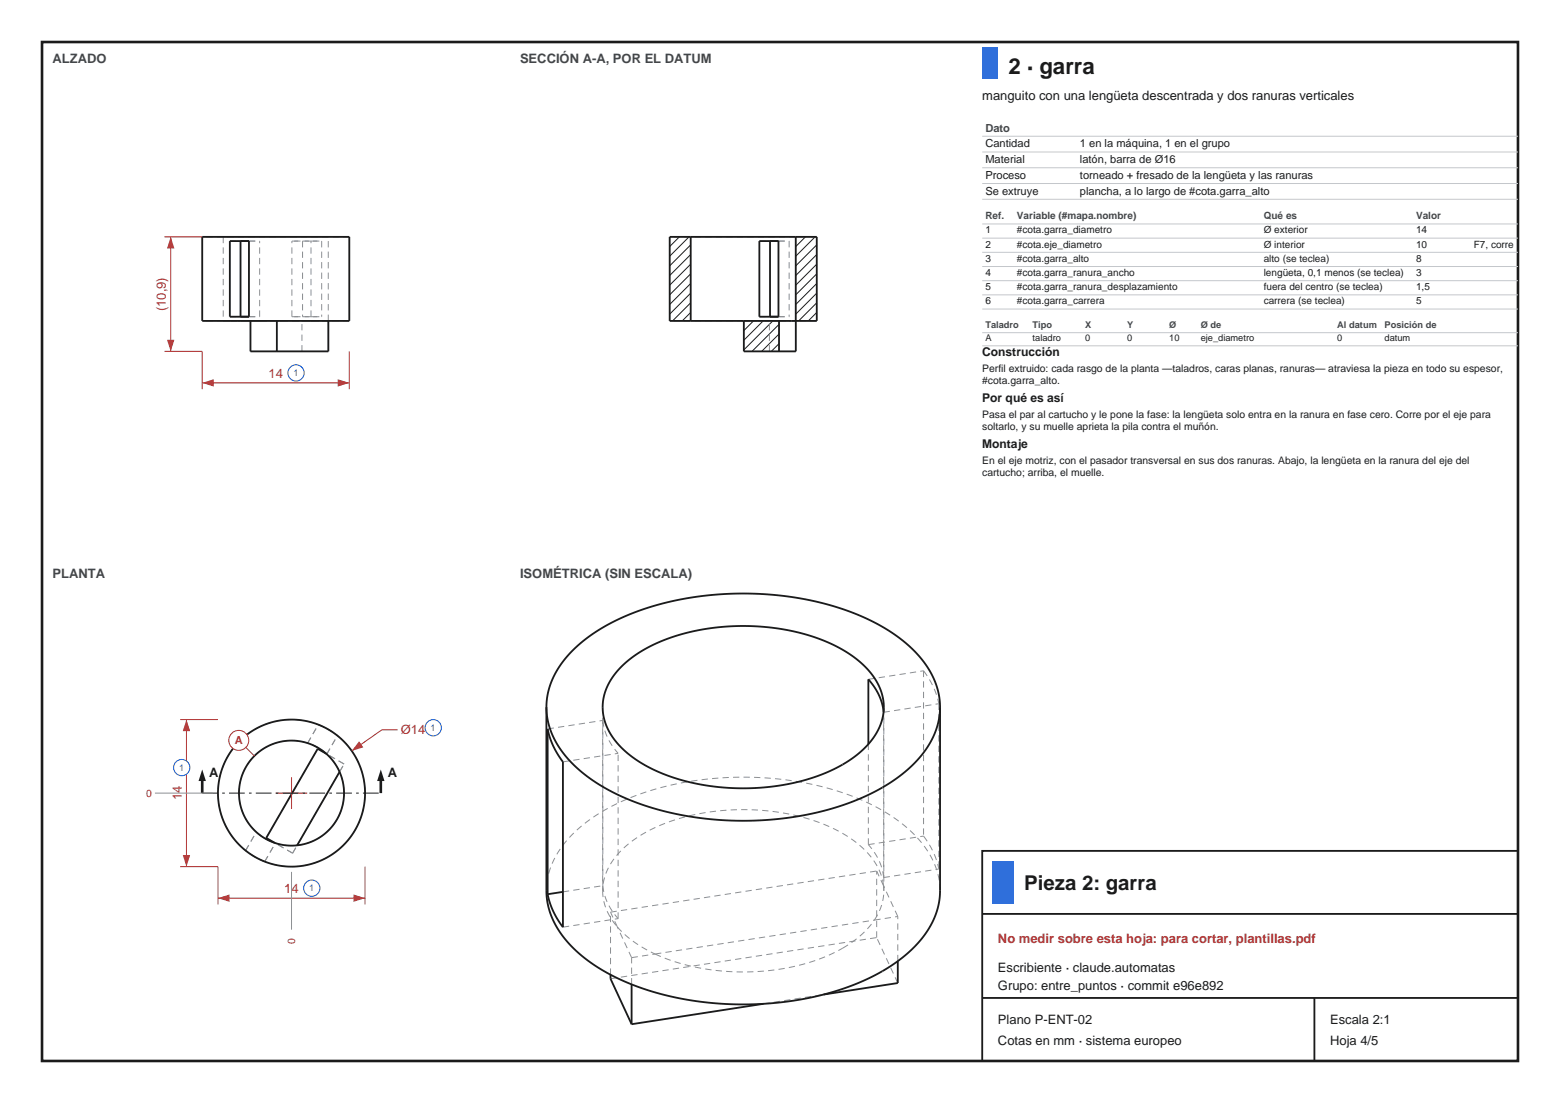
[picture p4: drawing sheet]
<svg xmlns="http://www.w3.org/2000/svg" width="297mm" height="210mm" viewBox="0 0 297 210" stroke-linecap="round" stroke-linejoin="round" font-family="sans-serif">
<path d="M8 8h281v194h-281z" fill="none" stroke="#1b1b1b" stroke-width=".5"/>
<g fill="none" stroke="#8a8f96" stroke-width=".19" stroke-dasharray="1.2 .8" stroke-linecap="butt">
<path d="M42.5 45.1h20M42.5 45.1v16M43.8 45.9h2M47.4 45.9h2M55.6 45.9h2M57.6 45.9v14.4M57.6 45.9h3.6M59.2 45.9h-3.6M59.2 45.9h2M61.2 45.9v14.4M62.5 45.1h-20M66.5 45.1h-28"/>
<path d="M42.5 61.1h6.8M43.8 60.3h2M47.4 60.3h2M47.7 61.1h9.8M47.7 66.9h9.8M49.3 61.1h4.3M49.3 61.1h-1.6M49.4 60.3v-14.4M52.7 61.1h-3.4M52.7 61.1h.9M53.6 61.1h8M53.6 61.1h8.9"/>
<path d="M55.6 60.3h2M55.6 60.3v-14.4M57.5 66.9v-5.8M57.6 60.3h3.6M59.1 61.1h-16.6M59.1 61.1h-1.6M59.2 60.3h-3.6M59.2 60.3h2M59.2 60.3v-14.4M61.6 61.1h.9M61.6 61.1h-2.5M62.5 61.1h-.9"/>
<path d="M62.5 61.1v-16M62.5 61.1h-3.4M62.5 66.9h-5M66.5 61.1h-28"/>
</g>
<path d="M38.5 45.1h28v16h-28zM47.4 45.9h-3.6v14.4h3.6M47.4 45.9h-1.6v14.4h1.6M47.4 45.9v14.4M47.7 61.1v5.8h14.8v-5.8M52.7 61.1v5.8" fill="none" stroke="#1b1b1b" stroke-width=".35"/>
<path d="M38.5 66.9v7.2M38.5 72.9h28M66.5 66.9v7.2" fill="none" stroke="#b03030" stroke-width=".19"/>
<g fill="#b03030">
<path d="M38.5 72.9l2.2-.7v1.4z"/>
<path d="M64.3 72.2l2.2 .7-2.2 .7z"/>
</g>
<circle cx="56.4" cy="71" r="1.55" fill="#fff" stroke="#1b5fb0" stroke-width=".19"/>
<path d="M31.3 45.1h7.2M32.5 45.1v21.8M31.3 66.9h7.2" fill="none" stroke="#b03030" stroke-width=".19"/>
<g fill="#b03030">
<path d="M31.8 64.7h1.4l-.7 2.2z"/>
<path d="M32.5 45.1l.7 2.2h-1.4z"/>
</g>
<g fill="none" stroke="#1b1b1b" stroke-width=".19">
<path d="M129.3 45.1l-1.8 1.8M131.2 45.1l-3.7 3.7M131.5 46.6l-4 4M131.5 48.5l-4 4M131.5 50.3l-4 4M131.5 52.1l-4 4M131.5 54l-4 4M131.5 55.8l-4 4M131.5 57.6l-3.5 3.5M131.5 59.5l-1.6 1.6M153.3 45.1l-1.8 1.8M155.2 45.1l-3.7 3.7"/>
<path d="M155.5 46.6l-4 4M155.5 48.5l-4 4M155.5 50.3l-4 4M155.5 52.1l-4 4M155.5 54l-4 4M155.5 55.8l-4 4M155.5 57.6l-3.5 3.5M155.5 59.5l-1.6 1.6M143.5 61.1l-1.9 1.8M145.3 61.1l-3.7 3.7M147.1 61.1l-5.5 5.5M148.3 61.8l-5.1 5.1"/>
<path d="M148.3 63.6l-3.3 3.3M148.3 65.4l-1.5 1.5"/>
</g>
<g fill="none" stroke="#8a8f96" stroke-width=".19" stroke-dasharray="1.2 .8" stroke-linecap="butt">
<path d="M144.6 45.9h2M148.2 45.9h2M150.2 45.9v14.4M155.5 45.1h-28M141.6 61.1h4.9M141.6 66.9h4.9M144.6 60.3h2M146.5 66.9v-5.8M148.1 61.1h-6.5M148.1 61.1h-1.6M148.2 60.3h2M150.6 61.1h.9"/>
<path d="M150.6 61.1h-2.5M151.5 61.1h-3.4M151.5 66.9h-5M155.5 61.1h-28M60.6 138l1.9 .9 1.7 1.2M48.8 158.4l1.7 1.3 1.9 .8M50.7 159.5l9.8-16.9M58.6 141.5l2-3.5M62.1 143.5l-1.7-1.2-2-.9-2.2-.4-2.3 .1-2 .6-2 1-1.7 1.4-1.3 1.8-.9 2.1-.5 2.2 .1 2.2 .6 2.2 1 2 1.4 1.7 1.8 1.3 1.9 .9M62.2 143.6l-1.7-1.3-1.9-.8M62.2 143.6l2-3.5M64.6 147l.9-1.5"/>
<path d="M64.6 147l-1-1.9-1.5-1.6M65.5 151l-.2-2.1-.7-1.9M65.5 145.5l-3.4-2M65.5 145.5l-5-2.9M69.5 151l-.3-2.8-.8-2.6-1.2-2.3-1.8-2.2-2.2-1.8-2.3-1.2-2.6-.8-2.8-.3-2.8 .3-2.6 .8-2.3 1.2-2.2 1.8-1.8 2.2-1.2 2.3-.8 2.6-.3 2.8 .3 2.8 .8 2.6 1.2 2.3 1.8 2.2 2.2 1.8 2.3 1.2 2.6 .8 2.8 .3 2.8-.3 2.6-.8 2.3-1.2 2.2-1.8 1.8-2.2 1.2-2.3 .8-2.6 .3-2.8M46.8 161.9l2-3.5M50.4 164l-1.9-.9-1.7-1.2M50.4 164l2-3.5M52.3 160.5l2.1 .4h2.2M55.7 162.4l-3.4-1.9M55.7 162.4l.9-1.5M55.7 162.4l9.8-16.9"/>
<path d="M55.7 162.4l-5-2.9M56.6 160.9l1.8-.3 1.7-.7 1.5-1 1.3-1.2 1.1-1.5 .8-1.6 .5-1.8 .2-1.8"/>
</g>
<g fill="none" stroke="#1b1b1b" stroke-width=".35">
<path d="M131.5 45.1h20M131.5 45.1h-4v16h4M131.5 45.1v16M148.2 45.9h-1.6v14.4h1.6M148.2 45.9h-3.6v14.4h3.6M148.2 45.9v14.4M151.5 45.1h4v16h-13.9M151.5 45.1v21.8h-9.9v-5.8M131.5 61.1h10.1M148.3 61.1v5.8M62.1 143.5l-1.6-.9-9.8 16.9 1.6 1M64.6 147l-8 13.9"/>
<circle cx="55.5" cy="151" r="10"/>
<circle cx="55.5" cy="151" r="14"/>
</g>
<path d="M41.5 165v7.2M41.5 171h28M69.5 165v7.2" fill="none" stroke="#b03030" stroke-width=".19"/>
<g fill="#b03030">
<path d="M41.5 171l2.2-.7v1.4z"/>
<path d="M67.3 170.3l2.2 .7-2.2 .7z"/>
</g>
<circle cx="59.4" cy="169.1" r="1.55" fill="#fff" stroke="#1b5fb0" stroke-width=".19"/>
<path d="M34.3 137h7.2M35.5 137v28M34.3 165h7.2" fill="none" stroke="#b03030" stroke-width=".19"/>
<g fill="#b03030">
<path d="M34.8 162.8h1.4l-.7 2.2z"/>
<path d="M35.5 137l.7 2.2h-1.4z"/>
</g>
<circle cx="34.6" cy="146.1" r="1.55" fill="#fff" stroke="#1b5fb0" stroke-width=".19"/>
<path d="M52.5 151h6M55.5 148v6" fill="none" stroke="#b03030" stroke-width=".2"/>
<path d="M38.5 151h34" fill="none" stroke="#1b1b1b" stroke-width=".19" stroke-dasharray="3 .8 .5 .8" stroke-linecap="butt"/>
<path d="M38.5 148.5v2.5" fill="none" stroke="#1b1b1b" stroke-width=".5"/>
<path d="M38.5 146.5l.7 2.2h-1.4z" fill="#1b1b1b"/>
<path d="M72.5 148.5v2.5" fill="none" stroke="#1b1b1b" stroke-width=".5"/>
<path d="M72.5 146.5l.7 2.2h-1.4z" fill="#1b1b1b"/>
<path d="M75.7 139h-3l-5.7 4" fill="none" stroke="#b03030" stroke-width=".19"/>
<path d="M68.4 141.1l.8 1.2-2.2 .7z" fill="#b03030"/>
<circle cx="82.5" cy="138.6" r="1.55" fill="#fff" stroke="#1b5fb0" stroke-width=".19"/>
<path d="M46.8 142.3l1.6 1.6" fill="none" stroke="#b03030" stroke-width=".19"/>
<circle cx="45.5" cy="141" r="1.9" fill="#fff" stroke="#b03030" stroke-width=".19"/>
<path d="M29.5 151h11M55.5 166v11" fill="none" stroke="#8a8f96" stroke-width=".19"/>
<g fill="none" stroke="#8a8f96" stroke-width=".19" stroke-dasharray="1.2 .8" stroke-linecap="butt">
<path d="M104.3 138.8l10.5-1.6M114.7 134.6v35M114.8 137.2a11 11 0 0 0 2.9 6.2M165.3 129.3l10.5-1.6M168.2 135.6v-.1M168.2 135.6l10.5-1.6M168.3 134.6v35M175.8 127.7v31.5M175.8 127.7a15.2 15.2 0 0 1 2.9 6.3M178.7 134v31.5M107.2 145.1l10.5-1.7M175.8 159.2a15.2 15.2 0 0 1 2.9 6.3"/>
<path d="M107.2 176.5l10.5-1.6M107.2 169.8l7.6-1.2M114.7 169.6a10.6 10.6 0 0 0 2.8 6.9M114.8 168.6v-31.4M114.8 168.6a11 11 0 0 0 2.9 6.3M116.2 173.7l50.7-7.9M117.5 176.5l-1.3-2.8M117.5 176.5a21.2 21.2 0 0 0 7.2 5.1M117.7 174.9v-31.5M165.3 160.8l10.5-1.6M165.3 160.8v-19.1M166.5 175.2l4.4-.7"/>
<path d="M166.5 175.2l.8-1.4 .5-1.5 .3-1.1 .2-1.6M166.9 178.5v-12.7M168.2 168.7a13.3 13.3 0 0 0-6.5-9.3 38.4 38.4 0 0 0-21.6-5.2l-3 .2-3 .3-2.9 .6-2.6 .8a23.3 23.3 0 0 0-11.8 7.6 10.2 10.2 0 0 0-2.1 5.9M168.2 168.7l-1.3-2.9M168.2 167.1a11 11 0 0 0-2.9-6.3M168.2 167.1l10.5-1.6M168.2 167.1v-31.5M168.3 169.6l-.1-.9M170.9 174.5l-2.7-5.8M179 169.6a16.5 16.5 0 0 0-6.8-12.4l-2.4-1.8-2.9-1.7-3.1-1.5-3.5-1.3-3.6-1.1-3.6-.8-3.7-.6-4.2-.3-4.1-.1-4.1 .1-4.1 .4-3.7 .7-3.6 .8-3.6 1.1-3.5 1.4-3 1.5a22.9 22.9 0 0 0-10.6 10.8l-.7 2.6-.2 2.2M116.2 185.6v-11.9M116.2 186.3l50.7-7.8"/>
<path d="M120.2 182.3l-2.7-5.8M120.2 182.3l4.5-.7M120.2 187.4v-5.1M124.7 181.6l41.8-6.4M124.7 181.6l3.2 1.3 3.6 1 3.7 .7 3.7 .4h4.2l3.7-.3 3.8-.6 3.6-.9a30.7 30.7 0 0 0 6.2-2.7M145.3 191.1l11.5-1.8M160.4 180.5a18.2 18.2 0 0 0 6.1-5.3M170.9 183v-8.5M170.9 187.2l-4-8.7"/>
</g>
<path d="M104 134.6v35a16.5 16.5 0 0 0 6.8 12.4l2.5 1.8 2.9 1.7 3 1.5 3.2 1.2 3.6 1.1 3.6 .8 4.1 .7 3.8 .3 4.1 .1 3.8-.1 4.1-.4 3.7-.5 3.7-.9 3.6-1 3.5-1.4 3-1.5a23.7 23.7 0 0 0 10.9-10.6l.8-2.6 .3-2.2v-35.4M104 134.6a16.5 16.5 0 0 0 6.8 12.5 44.7 44.7 0 0 0 21.4 8.5l4.5 .5 4.9 .2 4.5-.2 4.5-.5 4.4-.8 4.4-1.2 3.9-1.4 3.7-1.7a23.6 23.6 0 0 0 10.9-10.7l.8-2.5 .3-2.7M104 134.6a16.5 16.5 0 0 1 6.8-12.4l2.4-1.8 2.9-1.7 3.1-1.4 3.5-1.4 3.6-1 3.6-.8 3.7-.6 4.2-.4 4.1-.1 4.1 .2 3.7 .3 4.1 .7 3.6 .9 3.6 1.1 3.5 1.4 3 1.5a22.9 22.9 0 0 1 10.6 10.8l.7 2.5 .2 2.2M104.3 138.8v31.5l2.9-.5M104.3 138.8a15.2 15.2 0 0 0 2.9 6.3v31.4a15.2 15.2 0 0 1-2.9-6.2M118.2 127a29.3 29.3 0 0 1 15.5-7.1l5.2-.6h5.2l5.2 .6 5.1 1.2a23.2 23.2 0 0 1 11.8 7.6 9.8 9.8 0 0 1-1 13.1 27.4 27.4 0 0 1-14.3 7.3l-5.5 .8-5.7 .2-5.6-.6-2.9-.6-2.6-.7a23.3 23.3 0 0 1-11.8-7.6 9.8 9.8 0 0 1 .9-13.1zM168.2 135.5a11 11 0 0 0-2.9-6.2v12.4M116.2 185.6v.7l4 8.7M120.2 187.4v7.6M145.3 191.1l-25.1 3.9M170.9 183v4.2l-14.1 2.1" fill="none" stroke="#1b1b1b" stroke-width=".35"/>
<path d="M187 9h3v6h-3z" fill-rule="evenodd" fill="#2f6fdb"/>
<g fill="none" stroke="#c4c7cc" stroke-width=".19">
<path d="M187 25.9h102M187 28.9h102M187 31.9h102M187 34.9h102M187 37.9h102M187 42.6h102M187 45.3h102M187 48h102M187 50.7h102M187 53.4h102M187 56.1h102M187 58.8h102"/>
<path d="M187 63.3h102M187 65.8h102"/>
</g>
<path d="M187 162h102v40h-102zM187 174h102M187 190h102M250.2 190v12" fill="none" stroke="#1b1b1b" stroke-width=".35"/>
<path d="M189 164h4v8h-4z" fill-rule="evenodd" fill="#2f6fdb"/>
<text font-size="4.2" fill="#1b1b1b" x="192" y="14">2 · garra</text>
<text font-size="3.9" fill="#1b1b1b" x="195" y="169.5">Pieza 2: garra</text>
<g font-size="2.5" fill="#41464d">
<text x="10" y="12">ALZADO</text>
<text x="99" y="12">SECCIÓN A-A, POR EL DATUM</text>
<text x="10" y="110">PLANTA</text>
<text x="99" y="110">ISOMÉTRICA (SIN ESCALA)</text>
</g>
<g font-size="2.5" fill="#1b1b1b">
<text x="187" y="19">manguito con una lengüeta descentrada y dos ranuras verticales</text>
<text x="39.8" y="148">A</text>
<text x="73.8" y="148">A</text>
<text x="190" y="185">Escribiente · claude.automatas</text>
<text x="190" y="188.5">Grupo: entre_puntos · commit e96e892</text>
<text x="190" y="195">Plano P-ENT-02</text>
<text x="253.2" y="195">Escala 2:1</text>
<text x="190" y="199">Cotas en mm · sistema europeo</text>
<text x="253.2" y="199">Hoja 4/5</text>
</g>
<g font-size="2.5" fill="#b03030">
<text x="31.6" y="59.2" transform="rotate(-90 31.6 59.2)">(10,9)</text>
<text x="51.1" y="72">14</text>
<text x="76.3" y="139.8">Ø14</text>
<text x="34.6" y="152.4" transform="rotate(-90 34.6 152.4)">14</text>
<text x="54.1" y="170.1">14</text>
<text x="190" y="179.5">No medir sobre esta hoja: para cortar, plantillas.pdf</text>
</g>
<g font-size="2.3" fill="#1b1b1b">
<text x="187" y="67.8">Construcción</text>
<text x="187" y="76.5">Por qué es así</text>
<text x="187" y="85.2">Montaje</text>
</g>
<text font-size="2.1" fill="#41464d" x="187.6" y="25">Dato</text>
<g font-size="2.1" fill="#1b1b1b">
<text x="187.6" y="28">Cantidad</text>
<text x="205.6" y="28">1 en la máquina, 1 en el grupo</text>
<text x="187.6" y="31">Material</text>
<text x="187.6" y="34">Proceso</text>
<text x="205.6" y="31">latón, barra de Ø16</text>
<text x="205.6" y="34">torneado + fresado de la lengüeta y las ranuras</text>
<text x="187.6" y="37">Se extruye</text>
<text x="205.6" y="37">plancha, a lo largo de #cota.garra_alto</text>
</g>
<text font-size="2.1" fill="#b03030" x="44.7" y="141.7">A</text>
<g font-size="2" fill="#1b1b1b">
<text x="187" y="70.8">Perfil extruido: cada rasgo de la planta —taladros, caras planas, ranuras— atraviesa la pieza en todo su espesor,</text>
<text x="187" y="73.2">#cota.garra_alto.</text>
<text x="187" y="79.5">Pasa el par al cartucho y le pone la fase: la lengüeta solo entra en la ranura en fase cero. Corre por el eje para</text>
<text x="187" y="81.9">soltarlo, y su muelle aprieta la pila contra el muñón.</text>
<text x="187" y="88.2">En el eje motriz, con el pasador transversal en sus dos ranuras. Abajo, la lengüeta en la ranura del eje del</text>
<text x="187" y="90.6">cartucho; arriba, el muelle.</text>
</g>
<g font-size="2" fill="#b03030">
<text x="27.8" y="151.7">0</text>
<text x="56.2" y="179.7" transform="rotate(-90 56.2 179.7)">0</text>
</g>
<g font-size="1.9" fill="#41464d">
<text x="187.6" y="41.7">Ref.</text>
<text x="193.6" y="41.7">Variable (#mapa.nombre)</text>
<text x="240.6" y="41.7">Qué es</text>
<text x="269.6" y="41.7">Valor</text>
</g>
<g font-size="1.9" fill="#1b1b1b">
<text x="187.6" y="44.4">1</text>
<text x="187.6" y="47.1">2</text>
<text x="193.6" y="44.4">#cota.garra_diametro</text>
<text x="193.6" y="47.1">#cota.eje_diametro</text>
<text x="240.6" y="44.4">Ø exterior</text>
<text x="240.6" y="47.1">Ø interior</text>
<text x="269.6" y="44.4">14</text>
<text x="269.6" y="47.1">10</text>
<text x="280.6" y="47.1">F7, corre</text>
<text x="187.6" y="49.8">3</text>
<text x="187.6" y="52.5">4</text>
<text x="193.6" y="49.8">#cota.garra_alto</text>
<text x="193.6" y="52.5">#cota.garra_ranura_ancho</text>
<text x="240.6" y="49.8">alto (se teclea)</text>
<text x="240.6" y="52.5">lengüeta, 0,1 menos (se teclea)</text>
<text x="269.6" y="49.8">8</text>
<text x="269.6" y="52.5">3</text>
<text x="187.6" y="55.2">5</text>
<text x="187.6" y="57.9">6</text>
<text x="193.6" y="55.2">#cota.garra_ranura_desplazamiento</text>
<text x="193.6" y="57.9">#cota.garra_carrera</text>
<text x="240.6" y="55.2">fuera del centro (se teclea)</text>
<text x="240.6" y="57.9">carrera (se teclea)</text>
<text x="269.6" y="55.2">1,5</text>
<text x="269.6" y="57.9">5</text>
</g>
<g font-size="1.8" fill="#41464d">
<text x="187.6" y="62.4">Taladro</text>
<text x="196.6" y="62.4">Tipo</text>
<text x="206.6" y="62.4">X</text>
<text x="214.6" y="62.4">Y</text>
<text x="222.6" y="62.4">Ø</text>
<text x="228.6" y="62.4">Ø de</text>
<text x="254.6" y="62.4">Al datum</text>
<text x="263.6" y="62.4">Posición de</text>
</g>
<g font-size="1.8" fill="#1b1b1b">
<text x="187.6" y="64.9">A</text>
<text x="196.6" y="64.9">taladro</text>
<text x="206.6" y="64.9">0</text>
<text x="214.6" y="64.9">0</text>
<text x="222.6" y="64.9">10</text>
<text x="228.6" y="64.9">eje_diametro</text>
<text x="254.6" y="64.9">0</text>
<text x="263.6" y="64.9">datum</text>
</g>
<g font-size="1.8" fill="#1b5fb0">
<text x="55.9" y="71.6">1</text>
<text x="82" y="139.2">1</text>
<text x="34.1" y="146.7">1</text>
<text x="58.9" y="169.7">1</text>
</g>
</svg>
